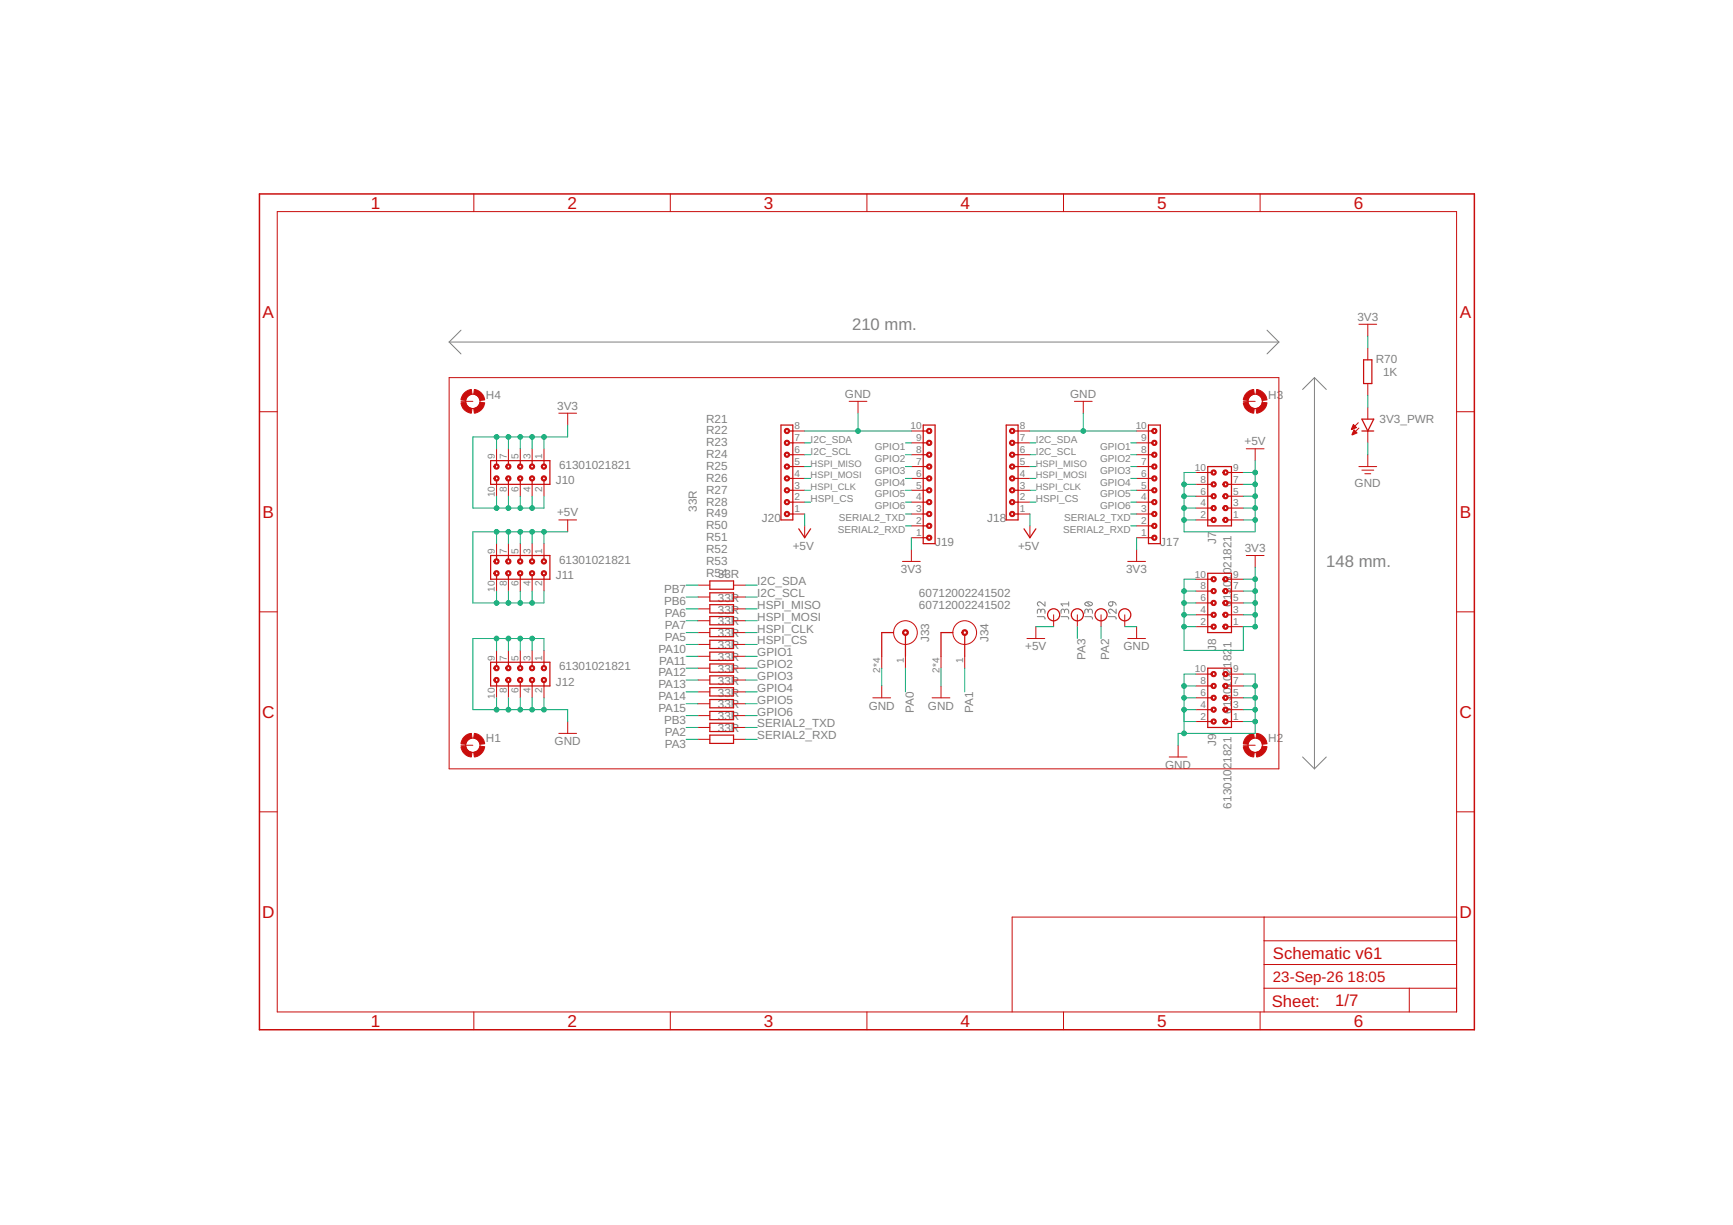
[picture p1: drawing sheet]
<svg xmlns="http://www.w3.org/2000/svg" width="297mm" height="210mm" viewBox="0 0 297 210" stroke-linecap="round" stroke-linejoin="round" font-family="sans-serif">
<g fill="none" stroke="#808080" stroke-width=".17">
<path d="M77 58.6h142.2M77 58.6l2 2M79 56.6l-2 2M217.2 56.6l2 2M219.2 58.6l-2 2M225.3 64.7l2 2M225.3 64.7l-2 2M225.3 64.7v67M177.8 105.7h1.1l.2 .4M178.4 104.7a.36 .36 0 0 1 .4-.3 .36 .36 0 0 1 .3 .3v.4M178.4 104.9l-.1-.5h-.3l-.2 .3v.4M179.1 103.1v.7l-.7-.6a.36 .36 0 0 0-.6 .1 .36 .36 0 0 0 .3 .5"/>
<path d="M181.9 105.7h1.1l.2 .1v.3M182.5 104.7a.36 .36 0 0 1 .3-.3 .36 .36 0 0 1 .4 .3v.4M182.5 104.9l-.1-.5h-.3l-.2 .3v.4M183.2 103.1v.7M183.2 103.5h-1.3l.3 .3M185.9 105.7h1.1l.2 .1v.3M186 103.3a.71 .71 0 0 1 1.2 .3 .7 .7 0 0 1-.7 .3 .7 .7 0 0 1-.5-.5zM186.2 103.2l.7 .6M186.5 104.7a.36 .36 0 0 1 .4-.3 .36 .36 0 0 1 .3 .3v.4M186.5 104.9l-.1-.5h-.2l-.3 .3v.4M190 105.7h1.1l.2 .1v.3M190.1 103.2l.6-.1v.4a.37 .37 0 0 1-.5 .3 .37 .37 0 0 1-.1-.6z"/>
<path d="M190.7 103.1l.4 .1 .2 .5M191.3 104.4v.7l-.7-.6a.36 .36 0 0 0-.6 .1 .36 .36 0 0 0 .3 .5M223.3 129.7l2 2M227.3 129.7l-2 2"/>
</g>
<g fill="none" stroke="#c90d0c" stroke-width=".17">
<path d="M47.5 36.3h202.2v137.1h-202.2zM81.2 33.2v3.1M114.9 33.2v3.1M148.6 33.2v3.1M182.3 33.2v3.1M216 33.2v3.1M232.9 55.6h3.1M234.4 55.6v2M234.4 59.6v2.1M44.5 70.5h3M77 64.7h142.2v67h-142.2zM79 68.8h2"/>
<path d="M85.1 76.9v2M87.1 76.9v2M89.2 76.9v2M91.2 76.9v2M93.2 76.9v2M95.8 70.8h3M97.3 70.8v2M135.9 79.9h2M135.9 77.9h2M135.9 75.9h2M135.9 73.9h2M145.5 68.8h3.1"/>
<path d="M147.1 68.8v2M156.2 79.9h2M156.2 77.9h2M156.2 75.9h2M156.2 73.9h2M174.5 79.9h2M174.5 77.9h2M174.5 75.9h2M174.5 73.9h2M184.1 68.8h3.1M185.7 68.8v2M194.8 79.9h2"/>
<path d="M194.8 77.9h2M194.8 75.9h2M194.8 73.9h2M213.1 68.8h2M213.6 76.9h3.1M215.1 76.9v2M232.8 72.4l-1.1 1.2M232.9 79.9h3.1M232.9 73.3l-1.1 1.2M234.4 65.7v2.1M234.4 69.8v2M234.4 73.9v2"/>
<path d="M234.4 77.9v2M249.7 70.5h3M85.1 83v2M85.1 93.2v2M85.1 99.3v2M87.1 83v2M87.1 93.2v2M87.1 99.3v2M89.2 83v2M89.2 93.2v2M89.2 99.3v2M91.2 83v2"/>
<path d="M91.2 93.2v2M91.2 99.3v2M93.2 83v2M93.2 93.2v2M93.2 99.3v2M95.8 89.1h3M97.3 89.1v2M135.9 88.1h2M135.9 86h2M135.9 84h2M135.9 82h2M137.9 90.1v2"/>
<path d="M154.7 96.2h3M156.2 92.1h2M156.2 90.1h2M156.2 88.1h2M156.2 86h2M156.2 84h2M156.2 82h2M156.2 94.2v2M174.5 88.1h2M174.5 86h2M174.5 84h2M174.5 82h2"/>
<path d="M176.5 90.1v2M193.3 96.2h3M194.8 92.1h2M194.8 90.1h2M194.8 88.1h2M194.8 86h2M194.8 84h2M194.8 82h2M194.8 94.2v2M205 89.1h2M205 87.1h2M205 85h2"/>
<path d="M205 83h2M205 81h2M205 99.3h2M211.1 89.1h2M211.1 87.1h2M211.1 85h2M211.1 83h2M211.1 81h2M211.1 99.3h2M213.6 95.2h3.1M215.1 95.2v2M233.4 80.6h2.1"/>
<path d="M233.9 81.2h1M44.5 104.8h3M85.1 111.4v2.1M85.1 117.5v2.1M87.1 111.4v2.1M87.1 117.5v2.1M89.2 111.4v2.1M89.2 117.5v2.1M91.2 111.4v2.1M91.2 117.5v2.1M93.2 111.4v2.1M93.2 117.5v2.1"/>
<path d="M119.6 100.3h2.1M119.6 102.3h2.1M119.6 104.3h2.1M119.6 106.4h2.1M119.6 108.4h2.1M119.6 110.4h2.1M119.6 112.5h2.1M119.6 114.5h2.1M119.6 116.5h2.1M119.6 118.6h2.1M125.7 100.3h2.1M125.7 102.3h2.1"/>
<path d="M125.7 104.3h2.1M125.7 106.4h2.1M125.7 108.4h2.1M125.7 110.4h2.1M125.7 112.5h2.1M125.7 114.5h2.1M125.7 116.5h2.1M125.7 118.6h2.1M149.6 119.6h3.1M151.1 112.5v2M151.1 117.5v2.1M155.2 112.5v2"/>
<path d="M159.8 119.6h3M161.3 112.5v2M161.3 117.5v2.1M165.4 112.5v2M176 109.4h3.1M177.5 107.4v2M180.6 105.3v2.1M184.7 105.3v2.1M188.7 105.3v2.1M192.8 105.3v2.1M193.3 109.4h3M194.8 107.4v2"/>
<path d="M205 107.4h2M205 105.3h2M205 103.3h2M205 101.3h2M205 119.6h2M205 117.5h2M205 115.5h2M211.1 107.4h2M211.1 105.3h2M211.1 103.3h2M211.1 101.3h2M211.1 119.6h2"/>
<path d="M211.1 117.5h2M211.1 115.5h2M249.7 104.8h3M44.5 139.1h3M79 127.7h2M95.8 125.7h3M97.3 123.6v2.1M119.6 120.6h2.1M119.6 122.6h2.1M119.6 124.7h2.1M119.6 126.7h2.1M125.7 120.6h2.1"/>
<path d="M125.7 122.6h2.1M125.7 124.7h2.1M125.7 126.7h2.1M200.4 129.7h3.1M201.9 127.7v2M205 123.6h2M205 121.6h2M211.1 123.6h2M211.1 121.6h2M213.1 127.7h2M249.7 139.1h3M216.7 157.1v16.3"/>
<path d="M249.7 157.1h-76.2v16.3M81.2 173.4v3M114.9 173.4v3M148.6 173.4v3M182.3 173.4v3M216 173.4v3M216.7 169.3h33M216.7 165.3h33M216.7 161.2h33M241.6 169.3v4.1"/>
<circle cx="81" cy="68.8" r="1.23"/>
<circle cx="215.1" cy="68.8" r="1.23"/>
<circle cx="155.2" cy="108.4" r="2.03"/>
<circle cx="165.4" cy="108.4" r="2.03"/>
<circle cx="81" cy="127.7" r="1.23"/>
<circle cx="215.1" cy="127.7" r="1.23"/>
</g>
<path d="M44.5 33.2h208.2v143.2h-208.2z" fill="none" stroke="#c90d0c" stroke-width=".25"/>
<g fill="#c90d0c" stroke="#c90d0c" stroke-width=".17">
<path d="M81.3 125.7a2.04 2.04 0 0 1 1.8 1.7l-.8 .1-.1-.2a1.14 1.14 0 0 0-1-.8z" fill-rule="evenodd"/>
<path d="M79.6 126.2a1.75 1.75 0 0 1 1.2-.5l.1 .8-.7 .3-.4 .7-.8-.1 .2-.5z" fill-rule="evenodd"/>
<path d="M79 128l.8-.2 .4 .8 .7 .3-.1 .8a1.99 1.99 0 0 1-1.8-1.7z" fill-rule="evenodd"/>
<path d="M82.3 127.8l.8 .2a2.04 2.04 0 0 1-1.8 1.7l-.1-.8 .2-.1a1.14 1.14 0 0 0 .9-1z" fill-rule="evenodd"/>
<path d="M215.4 125.7a2.04 2.04 0 0 1 1.8 1.7l-.9 .1-.3-.7-.7-.3z" fill-rule="evenodd"/>
<path d="M213.7 126.2a1.75 1.75 0 0 1 1.2-.5l.1 .8-.7 .3-.4 .7-.8-.1 .2-.5z" fill-rule="evenodd"/>
<path d="M213.1 128l.8-.2 .4 .8 .7 .3-.1 .8a1.99 1.99 0 0 1-1.8-1.7z" fill-rule="evenodd"/>
<path d="M216.3 127.8l.9 .2a2.04 2.04 0 0 1-1.8 1.7l-.1-.8 .7-.3z" fill-rule="evenodd"/>
<path d="M215.4 66.7a2.1 2.1 0 0 1 1.8 1.8l-.9 .1-.3-.7-.7-.4z" fill-rule="evenodd"/>
<path d="M213.7 67.3l.6-.4 .6-.2 .1 .8-.7 .4-.4 .7-.8-.1 .2-.5z" fill-rule="evenodd"/>
<path d="M213.1 69l.8-.1 .4 .7 .7 .4-.1 .8a1.98 1.98 0 0 1-1.8-1.8z" fill-rule="evenodd"/>
<path d="M216.3 68.9l.9 .1a2.04 2.04 0 0 1-1.8 1.8l-.1-.8 .7-.4z" fill-rule="evenodd"/>
<path d="M81.3 66.7a2.1 2.1 0 0 1 1.8 1.8l-.8 .1-.4-.7-.7-.4z" fill-rule="evenodd"/>
<path d="M79.6 67.3l.6-.4 .6-.2 .1 .8-.7 .4-.4 .7-.8-.1 .2-.5z" fill-rule="evenodd"/>
<path d="M79 69l.8-.1 .4 .7 .7 .4-.1 .8a1.98 1.98 0 0 1-1.8-1.8z" fill-rule="evenodd"/>
<path d="M82.3 68.9l.8 .1a2.04 2.04 0 0 1-1.8 1.8l-.1-.8 .7-.4z" fill-rule="evenodd"/>
<path d="M207.7 82.6a.46 .46 0 0 1 .7 .2 .46 .46 0 0 1-.3 .6 .46 .46 0 0 1-.5-.4h.2a.26 .26 0 0 1 .3-.2 .26 .26 0 0 1 .1 .4 .26 .26 0 0 1-.4-.1v-.1h-.2z" fill-rule="evenodd"/>
<path d="M207.7 84.7a.46 .46 0 0 1 .7 .1 .46 .46 0 0 1-.3 .7 .46 .46 0 0 1-.5-.5h.2a.26 .26 0 0 1 .3-.2 .26 .26 0 0 1 .1 .4 .26 .26 0 0 1-.4-.1v-.1h-.2z" fill-rule="evenodd"/>
<path d="M207.7 86.7a.46 .46 0 0 1 .7 .2 .46 .46 0 0 1-.3 .6 .46 .46 0 0 1-.5-.4h.2a.26 .26 0 0 1 .3-.3 .26 .26 0 0 1 .1 .4 .26 .26 0 0 1-.4 0v-.1h-.2z" fill-rule="evenodd"/>
<path d="M207.7 88.7a.46 .46 0 0 1 .7 .2 .46 .46 0 0 1-.3 .6 .46 .46 0 0 1-.5-.4h.2a.26 .26 0 0 1 .3-.2 .26 .26 0 0 1 .1 .4 .26 .26 0 0 1-.4-.1v-.1h-.2z" fill-rule="evenodd"/>
<path d="M207.7 80.6a.46 .46 0 0 1 .7 .2 .46 .46 0 0 1-.3 .6 .46 .46 0 0 1-.5-.4h.2a.26 .26 0 0 1 .3-.3 .26 .26 0 0 1 .1 .4 .26 .26 0 0 1-.4 0v-.1h-.2z" fill-rule="evenodd"/>
<path d="M209.8 88.7a.46 .46 0 0 1 .7 .2 .46 .46 0 0 1-.3 .6 .46 .46 0 0 1-.6-.4h.2a.26 .26 0 0 1 .4-.2 .26 .26 0 0 1 0 .4 .26 .26 0 0 1-.4-.1v-.1h-.2z" fill-rule="evenodd"/>
<path d="M209.8 86.7a.46 .46 0 0 1 .7 .2 .46 .46 0 0 1-.3 .6 .46 .46 0 0 1-.6-.4h.2a.26 .26 0 0 1 .4-.3 .26 .26 0 0 1 0 .4 .26 .26 0 0 1-.4 0v-.1h-.2z" fill-rule="evenodd"/>
<path d="M209.8 84.7a.46 .46 0 0 1 .7 .1 .46 .46 0 0 1-.3 .7 .46 .46 0 0 1-.6-.5h.2a.26 .26 0 0 1 .4-.2 .26 .26 0 0 1 0 .4 .26 .26 0 0 1-.4-.1v-.1h-.2z" fill-rule="evenodd"/>
<path d="M209.8 82.6a.46 .46 0 0 1 .7 .2 .46 .46 0 0 1-.3 .6 .46 .46 0 0 1-.6-.4h.2a.26 .26 0 0 1 .4-.2 .26 .26 0 0 1 0 .4 .26 .26 0 0 1-.4-.1v-.1h-.2z" fill-rule="evenodd"/>
<path d="M209.8 80.6a.46 .46 0 0 1 .7 .2 .46 .46 0 0 1-.3 .6 .46 .46 0 0 1-.6-.4h.2a.26 .26 0 0 1 .4-.3 .26 .26 0 0 1 0 .4 .26 .26 0 0 1-.4 0v-.1h-.2z" fill-rule="evenodd"/>
<path d="M207.7 100.9a.46 .46 0 0 1 .7 .2 .46 .46 0 0 1-.3 .6 .46 .46 0 0 1-.5-.4h.2a.26 .26 0 0 1 .3-.2 .26 .26 0 0 1 .1 .4 .26 .26 0 0 1-.4-.1v-.1h-.2z" fill-rule="evenodd"/>
<path d="M207.7 103a.46 .46 0 0 1 .7 .1 .46 .46 0 0 1-.3 .7 .46 .46 0 0 1-.5-.5h.2a.26 .26 0 0 1 .3-.2 .26 .26 0 0 1 .1 .4 .26 .26 0 0 1-.4-.1v-.1h-.2z" fill-rule="evenodd"/>
<path d="M207.7 105a.46 .46 0 0 1 .7 .1 .46 .46 0 0 1-.3 .7 .46 .46 0 0 1-.5-.5h.2a.26 .26 0 0 1 .3-.2 .26 .26 0 0 1 .1 .4 .26 .26 0 0 1-.4 0v-.2h-.2z" fill-rule="evenodd"/>
<path d="M207.7 107a.46 .46 0 0 1 .7 .2 .46 .46 0 0 1-.3 .6 .46 .46 0 0 1-.5-.4h.2a.26 .26 0 0 1 .3-.3 .26 .26 0 0 1 .1 .5 .26 .26 0 0 1-.4-.1v-.1h-.2z" fill-rule="evenodd"/>
<path d="M207.7 98.9a.46 .46 0 0 1 .7 .1 .46 .46 0 0 1-.3 .7 .46 .46 0 0 1-.5-.4h.2a.26 .26 0 0 1 .3-.3 .26 .26 0 0 1 .1 .4 .26 .26 0 0 1-.4 0v-.1h-.2z" fill-rule="evenodd"/>
<path d="M209.8 107a.46 .46 0 0 1 .7 .2 .46 .46 0 0 1-.3 .6 .46 .46 0 0 1-.6-.4h.2a.26 .26 0 0 1 .4-.3 .26 .26 0 0 1 0 .5 .26 .26 0 0 1-.4-.1v-.1h-.2z" fill-rule="evenodd"/>
<path d="M209.8 105a.46 .46 0 0 1 .7 .1 .46 .46 0 0 1-.3 .7 .46 .46 0 0 1-.6-.5h.2a.26 .26 0 0 1 .4-.2 .26 .26 0 0 1 0 .4 .26 .26 0 0 1-.4 0v-.2h-.2z" fill-rule="evenodd"/>
<path d="M209.8 103a.46 .46 0 0 1 .7 .1 .46 .46 0 0 1-.3 .7 .46 .46 0 0 1-.6-.5h.2a.26 .26 0 0 1 .4-.2 .26 .26 0 0 1 0 .4 .26 .26 0 0 1-.4-.1v-.1h-.2z" fill-rule="evenodd"/>
<path d="M209.8 100.9a.46 .46 0 0 1 .7 .2 .46 .46 0 0 1-.3 .6 .46 .46 0 0 1-.6-.4h.2a.26 .26 0 0 1 .4-.2 .26 .26 0 0 1 0 .4 .26 .26 0 0 1-.4-.1v-.1h-.2z" fill-rule="evenodd"/>
<path d="M209.8 98.9a.46 .46 0 0 1 .7 .1 .46 .46 0 0 1-.3 .7 .46 .46 0 0 1-.6-.4h.2a.26 .26 0 0 1 .4-.3 .26 .26 0 0 1 0 .4 .26 .26 0 0 1-.4 0v-.1h-.2z" fill-rule="evenodd"/>
<path d="M207.7 117.2a.46 .46 0 0 1 .7 .1 .46 .46 0 0 1-.3 .7 .46 .46 0 0 1-.5-.5h.2a.26 .26 0 0 1 .3-.2 .26 .26 0 0 1 .1 .4 .26 .26 0 0 1-.4-.1v-.1h-.2z" fill-rule="evenodd"/>
<path d="M207.7 119.2a.46 .46 0 0 1 .7 .2 .46 .46 0 0 1-.3 .6 .46 .46 0 0 1-.5-.4h.2a.26 .26 0 0 1 .3-.3 .26 .26 0 0 1 .1 .5 .26 .26 0 0 1-.4-.1v-.1h-.2z" fill-rule="evenodd"/>
<path d="M207.7 121.2a.46 .46 0 0 1 .7 .2 .46 .46 0 0 1-.3 .6 .46 .46 0 0 1-.5-.4h.2a.26 .26 0 0 1 .3-.2 .26 .26 0 0 1 .1 .4 .26 .26 0 0 1-.4-.1v-.1h-.2z" fill-rule="evenodd"/>
<path d="M207.7 123.3a.46 .46 0 0 1 .7 .1 .46 .46 0 0 1-.3 .7 .46 .46 0 0 1-.5-.5h.2a.26 .26 0 0 1 .3-.2 .26 .26 0 0 1 .1 .4 .26 .26 0 0 1-.4-.1v-.1h-.2z" fill-rule="evenodd"/>
<path d="M207.7 115.1a.46 .46 0 0 1 .7 .2 .46 .46 0 0 1-.3 .6 .46 .46 0 0 1-.5-.4h.2a.26 .26 0 0 1 .3-.2 .26 .26 0 0 1 .1 .4 .26 .26 0 0 1-.4-.1v-.1h-.2z" fill-rule="evenodd"/>
<path d="M209.8 123.3a.46 .46 0 0 1 .7 .1 .46 .46 0 0 1-.3 .7 .46 .46 0 0 1-.6-.5h.2a.26 .26 0 0 1 .4-.2 .26 .26 0 0 1 .1 .4 .26 .26 0 0 1-.5-.1v-.1h-.2z" fill-rule="evenodd"/>
<path d="M209.8 121.2a.46 .46 0 0 1 .7 .2 .46 .46 0 0 1-.3 .6 .46 .46 0 0 1-.6-.4h.2a.26 .26 0 0 1 .4-.2 .26 .26 0 0 1 .1 .4 .26 .26 0 0 1-.5-.1v-.1h-.2z" fill-rule="evenodd"/>
<path d="M209.8 119.2a.46 .46 0 0 1 .7 .2 .46 .46 0 0 1-.3 .6 .46 .46 0 0 1-.6-.4h.2a.26 .26 0 0 1 .4-.3 .26 .26 0 0 1 .1 .5 .26 .26 0 0 1-.5-.1v-.1h-.2z" fill-rule="evenodd"/>
<path d="M209.8 117.2a.46 .46 0 0 1 .7 .1 .46 .46 0 0 1-.3 .7 .46 .46 0 0 1-.6-.5h.2a.26 .26 0 0 1 .4-.2 .26 .26 0 0 1 .1 .4 .26 .26 0 0 1-.5-.1v-.1h-.2z" fill-rule="evenodd"/>
<path d="M209.8 115.1a.46 .46 0 0 1 .7 .2 .46 .46 0 0 1-.3 .6 .46 .46 0 0 1-.6-.4h.2a.26 .26 0 0 1 .4-.2 .26 .26 0 0 1 .1 .4 .26 .26 0 0 1-.5-.1v-.1h-.2z" fill-rule="evenodd"/>
<path d="M86.8 81.6a.46 .46 0 0 1 .7 .2 .46 .46 0 0 1-.3 .6 .46 .46 0 0 1-.5-.4h.2a.25 .25 0 0 1 .3-.2 .25 .25 0 0 1 .1 .4 .25 .25 0 0 1-.4-.1v-.1h-.2z" fill-rule="evenodd"/>
<path d="M88.9 81.6a.46 .46 0 0 1 .7 .2 .46 .46 0 0 1-.3 .6 .46 .46 0 0 1-.6-.4h.2a.25 .25 0 0 1 .4-.2 .25 .25 0 0 1 0 .4 .25 .25 0 0 1-.4-.1v-.1h-.2z" fill-rule="evenodd"/>
<path d="M90.9 81.6a.46 .46 0 0 1 .7 .2 .46 .46 0 0 1-.3 .6 .46 .46 0 0 1-.6-.4h.3a.25 .25 0 0 1 .3-.2 .25 .25 0 0 1 .1 .4 .25 .25 0 0 1-.4-.1v-.1h-.3z" fill-rule="evenodd"/>
<path d="M92.9 81.6a.46 .46 0 0 1 .7 .2 .46 .46 0 0 1-.3 .6 .46 .46 0 0 1-.5-.4h.2a.25 .25 0 0 1 .3-.2 .25 .25 0 0 1 .1 .4 .25 .25 0 0 1-.4-.1v-.1h-.2z" fill-rule="evenodd"/>
<path d="M84.8 81.6a.46 .46 0 0 1 .7 .2 .46 .46 0 0 1-.3 .6 .46 .46 0 0 1-.6-.4h.3a.26 .26 0 0 1 .3-.3 .26 .26 0 0 1 .1 .5 .26 .26 0 0 1-.4-.1v-.1h-.3z" fill-rule="evenodd"/>
<path d="M92.9 79.6a.46 .46 0 0 1 .7 .1 .46 .46 0 0 1-.3 .7 .46 .46 0 0 1-.5-.5h.2a.25 .25 0 0 1 .3-.2 .25 .25 0 0 1 .1 .4 .25 .25 0 0 1-.4 0v-.2h-.2z" fill-rule="evenodd"/>
<path d="M90.9 79.6a.46 .46 0 0 1 .7 .1 .46 .46 0 0 1-.3 .7 .46 .46 0 0 1-.6-.5h.3a.25 .25 0 0 1 .3-.2 .25 .25 0 0 1 .1 .4 .25 .25 0 0 1-.4 0v-.2h-.3z" fill-rule="evenodd"/>
<path d="M88.9 79.6a.46 .46 0 0 1 .7 .1 .46 .46 0 0 1-.3 .7 .46 .46 0 0 1-.6-.5h.2a.25 .25 0 0 1 .4-.2 .25 .25 0 0 1 0 .4 .25 .25 0 0 1-.4 0v-.2h-.2z" fill-rule="evenodd"/>
<path d="M86.8 79.6a.46 .46 0 0 1 .7 .1 .46 .46 0 0 1-.3 .7 .46 .46 0 0 1-.5-.5h.2a.25 .25 0 0 1 .3-.2 .25 .25 0 0 1 .1 .4 .25 .25 0 0 1-.4 0v-.2h-.2z" fill-rule="evenodd"/>
<path d="M84.8 79.6a.46 .46 0 0 1 .7 .1 .46 .46 0 0 1-.3 .7 .46 .46 0 0 1-.6-.5h.3a.26 .26 0 0 1 .3-.2 .26 .26 0 0 1 .1 .4 .26 .26 0 0 1-.4 0v-.2h-.3z" fill-rule="evenodd"/>
<path d="M86.8 97.9a.46 .46 0 0 1 .7 .1 .46 .46 0 0 1-.3 .7 .46 .46 0 0 1-.5-.5h.2a.25 .25 0 0 1 .3-.2 .25 .25 0 0 1 .1 .4 .25 .25 0 0 1-.4-.1v-.1h-.2z" fill-rule="evenodd"/>
<path d="M88.9 97.9a.46 .46 0 0 1 .7 .1 .46 .46 0 0 1-.3 .7 .46 .46 0 0 1-.6-.5h.2a.25 .25 0 0 1 .4-.2 .25 .25 0 0 1 0 .4 .25 .25 0 0 1-.4-.1v-.1h-.2z" fill-rule="evenodd"/>
<path d="M90.9 97.9a.46 .46 0 0 1 .7 .1 .46 .46 0 0 1-.3 .7 .46 .46 0 0 1-.6-.5h.3a.25 .25 0 0 1 .3-.2 .25 .25 0 0 1 .1 .4 .25 .25 0 0 1-.4-.1v-.1h-.3z" fill-rule="evenodd"/>
<path d="M92.9 97.9a.46 .46 0 0 1 .7 .1 .46 .46 0 0 1-.3 .7 .46 .46 0 0 1-.5-.5h.2a.25 .25 0 0 1 .3-.2 .25 .25 0 0 1 .1 .4 .25 .25 0 0 1-.4-.1v-.1h-.2z" fill-rule="evenodd"/>
<path d="M84.8 97.9a.46 .46 0 0 1 .7 .1 .46 .46 0 0 1-.3 .7 .46 .46 0 0 1-.6-.5h.3a.26 .26 0 0 1 .3-.2 .26 .26 0 0 1 .1 .4 .26 .26 0 0 1-.4-.1v-.1h-.3z" fill-rule="evenodd"/>
<path d="M92.9 95.8a.46 .46 0 0 1 .7 .2 .46 .46 0 0 1-.3 .6 .46 .46 0 0 1-.5-.4h.2a.25 .25 0 0 1 .3-.2 .25 .25 0 0 1 .1 .4 .25 .25 0 0 1-.4-.1v-.1h-.2z" fill-rule="evenodd"/>
<path d="M90.9 95.8a.46 .46 0 0 1 .7 .2 .46 .46 0 0 1-.3 .6 .46 .46 0 0 1-.6-.4h.3a.25 .25 0 0 1 .3-.2 .25 .25 0 0 1 .1 .4 .25 .25 0 0 1-.4-.1v-.1h-.3z" fill-rule="evenodd"/>
<path d="M88.9 95.8a.46 .46 0 0 1 .7 .2 .46 .46 0 0 1-.3 .6 .46 .46 0 0 1-.6-.4h.2a.25 .25 0 0 1 .4-.2 .25 .25 0 0 1 0 .4 .25 .25 0 0 1-.4-.1v-.1h-.2z" fill-rule="evenodd"/>
<path d="M86.8 95.8a.46 .46 0 0 1 .7 .2 .46 .46 0 0 1-.3 .6 .46 .46 0 0 1-.5-.4h.2a.25 .25 0 0 1 .3-.2 .25 .25 0 0 1 .1 .4 .25 .25 0 0 1-.4-.1v-.1h-.2z" fill-rule="evenodd"/>
<path d="M84.8 95.8a.46 .46 0 0 1 .7 .2 .46 .46 0 0 1-.3 .6 .46 .46 0 0 1-.6-.4h.3a.26 .26 0 0 1 .3-.2 .26 .26 0 0 1 .1 .4 .26 .26 0 0 1-.4-.1v-.1h-.3z" fill-rule="evenodd"/>
<path d="M86.8 116.2a.46 .46 0 0 1 .7 .1 .46 .46 0 0 1-.3 .7 .46 .46 0 0 1-.5-.5h.2a.25 .25 0 0 1 .3-.2 .25 .25 0 0 1 .1 .4 .25 .25 0 0 1-.4-.1v-.1h-.2z" fill-rule="evenodd"/>
<path d="M88.9 116.2a.46 .46 0 0 1 .7 .1 .46 .46 0 0 1-.3 .7 .46 .46 0 0 1-.6-.5h.2a.25 .25 0 0 1 .4-.2 .25 .25 0 0 1 .1 .4 .25 .25 0 0 1-.5-.1v-.1h-.2z" fill-rule="evenodd"/>
<path d="M90.9 116.2a.46 .46 0 0 1 .7 .1 .46 .46 0 0 1-.3 .7 .46 .46 0 0 1-.6-.5h.3a.25 .25 0 0 1 .3-.2 .25 .25 0 0 1 .1 .4 .25 .25 0 0 1-.4-.1v-.1h-.3z" fill-rule="evenodd"/>
<path d="M92.9 116.2a.46 .46 0 0 1 .7 .1 .46 .46 0 0 1-.3 .7 .46 .46 0 0 1-.5-.5h.2a.25 .25 0 0 1 .3-.2 .25 .25 0 0 1 .1 .4 .25 .25 0 0 1-.4-.1v-.1h-.2z" fill-rule="evenodd"/>
<path d="M84.8 116.2a.46 .46 0 0 1 .7 .1 .46 .46 0 0 1-.3 .7 .46 .46 0 0 1-.6-.5h.3a.26 .26 0 0 1 .3-.2 .26 .26 0 0 1 .1 .4 .26 .26 0 0 1-.4-.1v-.1h-.3z" fill-rule="evenodd"/>
<path d="M92.9 114.1a.46 .46 0 0 1 .7 .2 .46 .46 0 0 1-.3 .6 .46 .46 0 0 1-.5-.4h.2a.25 .25 0 0 1 .3-.2 .25 .25 0 0 1 .1 .4 .25 .25 0 0 1-.4-.1v-.1h-.2z" fill-rule="evenodd"/>
<path d="M90.9 114.1a.46 .46 0 0 1 .7 .2 .46 .46 0 0 1-.3 .6 .46 .46 0 0 1-.6-.4h.3a.25 .25 0 0 1 .3-.2 .25 .25 0 0 1 .1 .4 .25 .25 0 0 1-.4-.1v-.1h-.3z" fill-rule="evenodd"/>
<path d="M88.9 114.1a.46 .46 0 0 1 .7 .2 .46 .46 0 0 1-.3 .6 .46 .46 0 0 1-.6-.4h.2a.25 .25 0 0 1 .4-.2 .25 .25 0 0 1 .1 .4 .25 .25 0 0 1-.5-.1v-.1h-.2z" fill-rule="evenodd"/>
<path d="M86.8 114.1a.46 .46 0 0 1 .7 .2 .46 .46 0 0 1-.3 .6 .46 .46 0 0 1-.5-.4h.2a.25 .25 0 0 1 .3-.2 .25 .25 0 0 1 .1 .4 .25 .25 0 0 1-.4-.1v-.1h-.2z" fill-rule="evenodd"/>
<path d="M84.8 114.1a.46 .46 0 0 1 .7 .2 .46 .46 0 0 1-.3 .6 .46 .46 0 0 1-.6-.4h.3a.26 .26 0 0 1 .3-.2 .26 .26 0 0 1 .1 .4 .26 .26 0 0 1-.4-.1v-.1h-.3z" fill-rule="evenodd"/>
<path d="M197.6 91.8a.46 .46 0 0 1 .7 .1 .46 .46 0 0 1-.3 .7 .46 .46 0 0 1-.6-.5h.2a.26 .26 0 0 1 .4-.2 .26 .26 0 0 1 0 .4 .26 .26 0 0 1-.4-.1v-.1h-.2z" fill-rule="evenodd"/>
<path d="M197.6 89.7a.46 .46 0 0 1 .7 .2 .46 .46 0 0 1-.3 .6 .46 .46 0 0 1-.6-.4h.2a.26 .26 0 0 1 .4-.2 .26 .26 0 0 1 0 .4 .26 .26 0 0 1-.4-.1v-.1h-.2z" fill-rule="evenodd"/>
<path d="M197.6 87.7a.46 .46 0 0 1 .7 .2 .46 .46 0 0 1-.3 .6 .46 .46 0 0 1-.6-.4h.2a.26 .26 0 0 1 .4-.3 .26 .26 0 0 1 0 .5 .26 .26 0 0 1-.4-.1v-.1h-.2z" fill-rule="evenodd"/>
<path d="M197.6 85.7a.46 .46 0 0 1 .7 .1 .46 .46 0 0 1-.3 .7 .46 .46 0 0 1-.6-.5h.2a.26 .26 0 0 1 .4-.2 .26 .26 0 0 1 0 .4 .26 .26 0 0 1-.4-.1v-.1h-.2z" fill-rule="evenodd"/>
<path d="M197.6 83.7a.46 .46 0 0 1 .7 .1 .46 .46 0 0 1-.3 .6 .46 .46 0 0 1-.6-.4h.2a.26 .26 0 0 1 .4-.2 .26 .26 0 0 1 0 .4 .26 .26 0 0 1-.4-.1v-.1h-.2z" fill-rule="evenodd"/>
<path d="M197.6 81.6a.46 .46 0 0 1 .7 .2 .46 .46 0 0 1-.3 .6 .46 .46 0 0 1-.6-.4h.2a.26 .26 0 0 1 .4-.3 .26 .26 0 0 1 0 .5 .26 .26 0 0 1-.4-.1v-.1h-.2z" fill-rule="evenodd"/>
<path d="M197.6 79.6a.46 .46 0 0 1 .7 .1 .46 .46 0 0 1-.3 .7 .46 .46 0 0 1-.6-.5h.2a.26 .26 0 0 1 .4-.2 .26 .26 0 0 1 0 .4 .26 .26 0 0 1-.4 0v-.2h-.2z" fill-rule="evenodd"/>
<path d="M197.6 77.6a.46 .46 0 0 1 .7 .1 .46 .46 0 0 1-.3 .7 .46 .46 0 0 1-.6-.5h.2a.26 .26 0 0 1 .4-.2 .26 .26 0 0 1 0 .4 .26 .26 0 0 1-.4-.1v-.1h-.2z" fill-rule="evenodd"/>
<path d="M197.6 75.5a.46 .46 0 0 1 .7 .2 .46 .46 0 0 1-.3 .6 .46 .46 0 0 1-.6-.4h.2a.26 .26 0 0 1 .4-.2 .26 .26 0 0 1 0 .4 .26 .26 0 0 1-.4-.1v-.1h-.2z" fill-rule="evenodd"/>
<path d="M197.6 73.5a.46 .46 0 0 1 .7 .1 .46 .46 0 0 1-.3 .7 .46 .46 0 0 1-.6-.4h.2a.26 .26 0 0 1 .4-.3 .26 .26 0 0 1 0 .4 .26 .26 0 0 1-.4 0v-.1h-.2z" fill-rule="evenodd"/>
<path d="M173.2 87.7a.46 .46 0 0 1 .7 .2 .46 .46 0 0 1-.3 .6 .46 .46 0 0 1-.6-.4h.2a.26 .26 0 0 1 .4-.3 .26 .26 0 0 1 .1 .5 .26 .26 0 0 1-.5-.1v-.1h-.2z" fill-rule="evenodd"/>
<path d="M173.2 85.7a.46 .46 0 0 1 .7 .2 .46 .46 0 0 1-.3 .6 .46 .46 0 0 1-.6-.5h.2a.26 .26 0 0 1 .4-.2 .26 .26 0 0 1 .1 .4 .26 .26 0 0 1-.5-.1v-.1h-.2z" fill-rule="evenodd"/>
<path d="M173.2 83.7a.46 .46 0 0 1 .7 .1 .46 .46 0 0 1-.3 .7 .46 .46 0 0 1-.6-.5h.2a.26 .26 0 0 1 .4-.2 .26 .26 0 0 1 .1 .4 .26 .26 0 0 1-.5-.1v-.1h-.2z" fill-rule="evenodd"/>
<path d="M173.2 81.6a.46 .46 0 0 1 .7 .2 .46 .46 0 0 1-.3 .6 .46 .46 0 0 1-.6-.4h.2a.26 .26 0 0 1 .4-.3 .26 .26 0 0 1 .1 .5 .26 .26 0 0 1-.5-.1v-.1h-.2z" fill-rule="evenodd"/>
<path d="M173.2 79.6a.46 .46 0 0 1 .7 .2 .46 .46 0 0 1-.3 .6 .46 .46 0 0 1-.6-.5h.2a.26 .26 0 0 1 .4-.2 .26 .26 0 0 1 .1 .4 .26 .26 0 0 1-.5 0v-.2h-.2z" fill-rule="evenodd"/>
<path d="M173.2 77.6a.46 .46 0 0 1 .7 .1 .46 .46 0 0 1-.3 .7 .46 .46 0 0 1-.6-.5h.2a.26 .26 0 0 1 .4-.2 .26 .26 0 0 1 .1 .4 .26 .26 0 0 1-.5-.1v-.1h-.2z" fill-rule="evenodd"/>
<path d="M173.2 75.5a.46 .46 0 0 1 .7 .2 .46 .46 0 0 1-.3 .7 .46 .46 0 0 1-.6-.5h.2a.26 .26 0 0 1 .4-.2 .26 .26 0 0 1 .1 .4 .26 .26 0 0 1-.5-.1v-.1h-.2z" fill-rule="evenodd"/>
<path d="M173.2 73.5a.46 .46 0 0 1 .7 .2 .46 .46 0 0 1-.3 .6 .46 .46 0 0 1-.6-.4h.2a.26 .26 0 0 1 .4-.3 .26 .26 0 0 1 .1 .4 .26 .26 0 0 1-.5 0v-.1h-.2z" fill-rule="evenodd"/>
<path d="M159 91.8a.46 .46 0 0 1 .7 .1 .46 .46 0 0 1-.3 .7 .46 .46 0 0 1-.6-.5h.2a.26 .26 0 0 1 .4-.2 .26 .26 0 0 1 0 .4 .26 .26 0 0 1-.4-.1l-.2-.1z" fill-rule="evenodd"/>
<path d="M159 89.7a.46 .46 0 0 1 .7 .2 .46 .46 0 0 1-.3 .6 .46 .46 0 0 1-.6-.4h.2a.26 .26 0 0 1 .4-.2 .26 .26 0 0 1 0 .4 .26 .26 0 0 1-.4-.1l-.2-.1z" fill-rule="evenodd"/>
<path d="M159 87.7a.46 .46 0 0 1 .7 .2 .46 .46 0 0 1-.3 .6 .46 .46 0 0 1-.6-.4h.2a.26 .26 0 0 1 .4-.3 .26 .26 0 0 1 0 .5 .26 .26 0 0 1-.4-.1l-.2-.1z" fill-rule="evenodd"/>
<path d="M159 85.7a.46 .46 0 0 1 .7 .1 .46 .46 0 0 1-.3 .7 .46 .46 0 0 1-.6-.5h.2a.26 .26 0 0 1 .4-.2 .26 .26 0 0 1 0 .4 .26 .26 0 0 1-.4-.1l-.2-.1z" fill-rule="evenodd"/>
<path d="M159 83.7a.46 .46 0 0 1 .7 .1 .46 .46 0 0 1-.3 .6 .46 .46 0 0 1-.6-.4h.2a.26 .26 0 0 1 .4-.2 .26 .26 0 0 1 0 .4 .26 .26 0 0 1-.4-.1l-.2-.1z" fill-rule="evenodd"/>
<path d="M159 81.6a.46 .46 0 0 1 .7 .2 .46 .46 0 0 1-.3 .6 .46 .46 0 0 1-.6-.4h.2a.26 .26 0 0 1 .4-.3 .26 .26 0 0 1 0 .5 .26 .26 0 0 1-.4-.1l-.2-.1z" fill-rule="evenodd"/>
<path d="M159 79.6a.46 .46 0 0 1 .7 .1 .46 .46 0 0 1-.3 .7 .46 .46 0 0 1-.6-.5h.2a.26 .26 0 0 1 .4-.2 .26 .26 0 0 1 0 .4 .26 .26 0 0 1-.4 0l-.2-.2z" fill-rule="evenodd"/>
<path d="M159 77.6a.46 .46 0 0 1 .7 .1 .46 .46 0 0 1-.3 .7 .46 .46 0 0 1-.6-.5h.2a.26 .26 0 0 1 .4-.2 .26 .26 0 0 1 0 .4 .26 .26 0 0 1-.4-.1l-.2-.1z" fill-rule="evenodd"/>
<path d="M159 75.5a.46 .46 0 0 1 .7 .2 .46 .46 0 0 1-.3 .6 .46 .46 0 0 1-.6-.4h.2a.26 .26 0 0 1 .4-.2 .26 .26 0 0 1 0 .4 .26 .26 0 0 1-.4-.1l-.2-.1z" fill-rule="evenodd"/>
<path d="M159 73.5a.46 .46 0 0 1 .7 .1 .46 .46 0 0 1-.3 .7 .46 .46 0 0 1-.6-.4h.2a.26 .26 0 0 1 .4-.3 .26 .26 0 0 1 0 .4 .26 .26 0 0 1-.4 0l-.2-.1z" fill-rule="evenodd"/>
<path d="M134.6 87.7a.46 .46 0 0 1 .7 .2 .46 .46 0 0 1-.3 .6 .46 .46 0 0 1-.6-.4h.2a.25 .25 0 0 1 .3-.3 .25 .25 0 0 1 .2 .4 .25 .25 0 0 1-.4 0l-.3-.1z" fill-rule="evenodd"/>
<path d="M134.6 85.7a.46 .46 0 0 1 .7 .1 .46 .46 0 0 1-.3 .7 .46 .46 0 0 1-.6-.5h.2a.25 .25 0 0 1 .3-.2 .25 .25 0 0 1 .2 .3 .25 .25 0 0 1-.4 0l-.3-.1z" fill-rule="evenodd"/>
<path d="M134.6 83.7a.46 .46 0 0 1 .7 .1 .46 .46 0 0 1-.3 .6 .46 .46 0 0 1-.6-.4h.2a.25 .25 0 0 1 .3-.3 .25 .25 0 0 1 .2 .4 .25 .25 0 0 1-.4 0l-.3-.1z" fill-rule="evenodd"/>
<path d="M134.6 81.6a.46 .46 0 0 1 .7 .2 .46 .46 0 0 1-.3 .6 .46 .46 0 0 1-.6-.4h.2a.25 .25 0 0 1 .3-.3 .25 .25 0 0 1 .2 .4 .25 .25 0 0 1-.4 0l-.3-.1z" fill-rule="evenodd"/>
<path d="M134.6 79.6a.46 .46 0 0 1 .7 .1 .46 .46 0 0 1-.3 .7 .46 .46 0 0 1-.6-.5h.2a.25 .25 0 0 1 .3-.2 .25 .25 0 0 1 .2 .3 .25 .25 0 0 1-.4 .1l-.3-.2z" fill-rule="evenodd"/>
<path d="M134.6 77.6a.46 .46 0 0 1 .7 .1 .46 .46 0 0 1-.3 .7 .46 .46 0 0 1-.6-.5h.2a.25 .25 0 0 1 .3-.3 .25 .25 0 0 1 .2 .4 .25 .25 0 0 1-.4 0l-.3-.1z" fill-rule="evenodd"/>
<path d="M134.6 75.5a.46 .46 0 0 1 .7 .2 .46 .46 0 0 1-.3 .6 .46 .46 0 0 1-.6-.4h.2a.25 .25 0 0 1 .3-.3 .25 .25 0 0 1 .2 .4 .25 .25 0 0 1-.4 0l-.3-.1z" fill-rule="evenodd"/>
<path d="M134.6 73.5a.46 .46 0 0 1 .7 .1 .46 .46 0 0 1-.3 .7 .46 .46 0 0 1-.6-.4h.2a.25 .25 0 0 1 .3-.3 .25 .25 0 0 1 .2 .4 .25 .25 0 0 1-.4 0l-.3-.1z" fill-rule="evenodd"/>
<path d="M154.9 108a.51 .51 0 0 1 .8 .2 .51 .51 0 0 1-.4 .7 .51 .51 0 0 1-.6-.5h.2a.3 .3 0 0 1 .4-.3 .3 .3 0 0 1 .1 .5 .3 .3 0 0 1-.5-.1v-.1h-.2z" fill-rule="evenodd"/>
<path d="M165 108a.5 .5 0 0 1 .8 .2 .5 .5 0 0 1-.3 .7 .5 .5 0 0 1-.7-.5h.3a.3 .3 0 0 1 .4-.3 .3 .3 0 0 1 .1 .5 .3 .3 0 0 1-.5-.1v-.1h-.3z" fill-rule="evenodd"/>
<path d="M232 72.7l.5 .6-.8 .3z" fill-rule="evenodd"/>
<path d="M232.1 73.6l.5 .6-.8 .3z" fill-rule="evenodd"/>
</g>
<g fill="none" stroke="#c90d0c" stroke-width=".21">
<path d="M84.1 78.9h10.2v4.1h-10.2zM85.1 78.9v.7M87.1 78.9v.7M89.2 78.9v.7M91.2 78.9v.7M93.2 78.9v.7M133.9 72.8h2v16.3h-2zM135.2 79.9h.7M135.2 77.9h.7M135.2 75.9h.7M135.2 73.9h.7M158.2 79.9h.7"/>
<path d="M158.2 72.8h2.1v20.4h-2.1zM158.2 77.9h.7M158.2 75.9h.7M158.2 73.9h.7M172.5 72.8h2v16.3h-2zM173.8 79.9h.7M173.8 77.9h.7M173.8 75.9h.7M173.8 73.9h.7M196.8 79.9h.7M196.8 72.8h2.1v20.4h-2.1zM196.8 77.9h.7"/>
<path d="M196.8 75.9h.7M196.8 73.9h.7M207 79.9h4.1v10.2h-4.1zM233.4 73.9h2.1M233.4 71.8h2.1l-1.1 2.1zM233.7 61.7h1.4v4h-1.4zM84.1 95.2h10.2v4.1h-10.2zM85.1 82.3v.7M85.1 95.2v.6M85.1 98.6v.7M87.1 82.3v.7M87.1 95.2v.6"/>
<path d="M87.1 98.6v.7M89.2 82.3v.7M89.2 95.2v.6M89.2 98.6v.7M91.2 82.3v.7M91.2 95.2v.6M91.2 98.6v.7M93.2 82.3v.7M93.2 95.2v.6M93.2 98.6v.7M121.7 99.5h4v1.5h-4zM135.2 88.1h.7"/>
<path d="M135.2 86h.7M135.2 84h.7M135.2 82h.7M136.9 90.6l1 1.5 1-1.5M158.2 90.1h.7M158.2 92.1h.7M158.2 88.1h.7M158.2 86h.7M158.2 84h.7M158.2 82h.7M173.8 88.1h.7M173.8 86h.7"/>
<path d="M173.8 84h.7M173.8 82h.7M175.5 90.6l1 1.5 1-1.5M196.8 90.1h.7M196.8 92.1h.7M196.8 88.1h.7M196.8 86h.7M196.8 84h.7M196.8 82h.7M207 98.2h4.1v10.2h-4.1zM207 83h.7M207 85h.7"/>
<path d="M207 87.1h.7M207 89.1h.7M207 81h.7M207 99.3h.7M210.4 83h.7M210.4 85h.7M210.4 87.1h.7M210.4 89.1h.7M210.4 81h.7M210.4 99.3h.7M84.1 113.5h10.2v4h-10.2zM85.1 113.5v.6"/>
<path d="M85.1 116.9v.6M87.1 113.5v.6M87.1 116.9v.6M89.2 113.5v.6M89.2 116.9v.6M91.2 113.5v.6M91.2 116.9v.6M93.2 113.5v.6M93.2 116.9v.6M121.7 101.6h4v1.4h-4zM121.7 103.6h4v1.4h-4zM121.7 105.6h4v1.5h-4z"/>
<path d="M121.7 107.7h4v1.4h-4zM121.7 109.7h4v1.4h-4zM121.7 111.7h4v1.5h-4zM121.7 113.8h4v1.4h-4zM121.7 115.8h4v1.4h-4zM121.7 117.8h4v1.5h-4zM121.7 119.9h4v1.4h-4zM153.2 108.4h-2.1v4.1M155.2 108.8v3.7M163.3 108.4h-2v4.1M165.4 108.8v3.7M207 114.5h4.1v10.2h-4.1z"/>
<path d="M207 101.3h.7M207 103.3h.7M207 105.3h.7M207 107.4h.7M207 117.5h.7M207 119.6h.7M207 115.5h.7M210.4 101.3h.7M210.4 103.3h.7M210.4 105.3h.7M210.4 107.4h.7M210.4 117.5h.7"/>
<path d="M210.4 119.6h.7M210.4 115.5h.7M121.7 121.9h4v1.4h-4zM121.7 123.9h4v1.4h-4zM121.7 126h4v1.4h-4zM207 121.6h.7M207 123.6h.7M210.4 121.6h.7M210.4 123.6h.7"/>
<circle cx="180.6" cy="105.3" r="1.04"/>
<circle cx="184.7" cy="105.3" r="1.04"/>
<circle cx="188.7" cy="105.3" r="1.04"/>
<circle cx="192.8" cy="105.3" r="1.04"/>
</g>
<g fill="none" stroke="#0dab76" stroke-width=".17">
<path d="M234.4 57.6v2M85.1 74.9v2M87.1 74.9v2M89.2 74.9v2M91.2 74.9v2M93.2 74.9v2M97.3 72.8v2.1h-16.3v12.2h12.2v-2.1M137.9 73.9h18.3M137.9 79.9h1M137.9 75.9h1M137.9 77.9h1M147.1 70.8v3.1"/>
<path d="M155.2 79.9h1M155.2 75.9h1M155.2 77.9h1M176.5 73.9h18.3M176.5 79.9h1M176.5 75.9h1M176.5 77.9h1M185.7 70.8v3.1M193.8 79.9h1M193.8 75.9h1M193.8 77.9h1M215.1 78.9v12.2h-12.2v-10.1h2.1"/>
<path d="M234.4 67.8v2M234.4 75.9v2M85.1 85v2.1M85.1 91.1v2.1M87.1 85v2.1M87.1 91.1v2.1M89.2 85v2.1M89.2 91.1v2.1M91.2 85v2.1M91.2 91.1v2.1M93.2 91.1v2.1M97.3 91.1h-16.3v12.2h12.2v-2"/>
<path d="M137.9 88.1v2M137.9 84h1M137.9 82h1M137.9 86h1M155.2 84h1M155.2 82h1M155.2 86h1M155.2 90.1h1M155.2 88.1h1M156.2 92.1v2.1M176.5 88.1v2M176.5 84h1"/>
<path d="M176.5 82h1M176.5 86h1M193.8 84h1M193.8 82h1M193.8 86h1M193.8 90.1h1M193.8 88.1h1M194.8 92.1v2.1M202.9 89.1h2.1M202.9 87.1h2.1M202.9 85h2.1M202.9 83h2.1"/>
<path d="M213.1 81h2M213.1 89.1h2M213.1 87.1h2M213.1 85h2M213.1 83h2M213.1 99.3h2M215.1 97.2v10.2h-2v4h-10.2v-12.1h2.1M85.1 101.3v2M85.1 109.4v2M85.1 119.6v2M87.1 101.3v2M87.1 109.4v2"/>
<path d="M87.1 119.6v2M89.2 101.3v2M89.2 109.4v2M89.2 119.6v2M91.2 101.3v2M91.2 109.4v2M91.2 119.6v2M93.2 111.4v-2h-12.2v12.2h16.3v2M93.2 119.6v2M117.6 104.3h2M117.6 108.4h2M117.6 106.4h2"/>
<path d="M117.6 110.4h2M117.6 100.3h2M117.6 102.3h2M117.6 118.6h2M117.6 116.5h2M117.6 114.5h2M117.6 112.5h2M127.8 104.3h2M127.8 108.4h2M127.8 106.4h2M127.8 110.4h2M127.8 100.3h2"/>
<path d="M127.8 102.3h2M127.8 118.6h2M127.8 116.5h2M127.8 114.5h2M127.8 112.5h2M151.1 114.5v3M155.2 114.5v4.1M161.3 114.5v3M165.4 114.5v4.1M177.5 107.4h3.1M184.7 107.4v2M188.7 107.4v2"/>
<path d="M192.8 107.4h2M202.9 103.3h2.1M202.9 107.4h2.1M202.9 119.6h2.1M202.9 117.5h2.1M202.9 105.3h2.1M202.9 101.3h2.1M205 115.5h-2.1v10.2M213.1 103.3h2M213.1 115.5h2v10.2h-13.2v2M213.1 119.6h2M213.1 117.5h2"/>
<path d="M213.1 105.3h2M213.1 101.3h2M117.6 126.7h2M117.6 124.7h2M117.6 120.6h2M117.6 122.6h2M127.8 126.7h2M127.8 124.7h2M127.8 120.6h2M127.8 122.6h2M202.9 123.6h2.1M202.9 121.6h2.1"/>
<path d="M213.1 123.6h2M213.1 121.6h2"/>
</g>
<g fill="#0dab76" stroke="#0dab76" stroke-width=".17">
<circle cx="93.2" cy="91.1" r=".4"/>
<circle cx="91.2" cy="91.1" r=".4"/>
<circle cx="89.2" cy="91.1" r=".4"/>
<circle cx="87.1" cy="91.1" r=".4"/>
<circle cx="85.1" cy="91.1" r=".4"/>
<circle cx="85.1" cy="103.3" r=".4"/>
<circle cx="87.1" cy="103.3" r=".4"/>
<circle cx="89.2" cy="103.3" r=".4"/>
<circle cx="91.2" cy="103.3" r=".4"/>
<circle cx="215.1" cy="87.1" r=".4"/>
<circle cx="215.1" cy="85" r=".4"/>
<circle cx="215.1" cy="83" r=".4"/>
<circle cx="215.1" cy="81" r=".4"/>
<circle cx="202.9" cy="87.1" r=".4"/>
<circle cx="202.9" cy="85" r=".4"/>
<circle cx="202.9" cy="83" r=".4"/>
<circle cx="202.9" cy="89.1" r=".4"/>
<circle cx="215.1" cy="89.1" r=".4"/>
<circle cx="185.7" cy="73.9" r=".4"/>
<circle cx="147.1" cy="73.9" r=".4"/>
<circle cx="202.9" cy="121.6" r=".4"/>
<circle cx="202.9" cy="119.6" r=".4"/>
<circle cx="202.9" cy="117.5" r=".4"/>
<circle cx="215.1" cy="117.5" r=".4"/>
<circle cx="215.1" cy="119.6" r=".4"/>
<circle cx="215.1" cy="121.6" r=".4"/>
<circle cx="215.1" cy="123.6" r=".4"/>
<circle cx="202.9" cy="125.7" r=".4"/>
<circle cx="91.2" cy="121.6" r=".4"/>
<circle cx="93.2" cy="121.6" r=".4"/>
<circle cx="89.2" cy="121.6" r=".4"/>
<circle cx="87.1" cy="121.6" r=".4"/>
<circle cx="85.1" cy="121.6" r=".4"/>
<circle cx="85.1" cy="109.4" r=".4"/>
<circle cx="87.1" cy="109.4" r=".4"/>
<circle cx="89.2" cy="109.4" r=".4"/>
<circle cx="91.2" cy="109.4" r=".4"/>
<circle cx="91.2" cy="74.9" r=".4"/>
<circle cx="89.2" cy="74.9" r=".4"/>
<circle cx="87.1" cy="74.9" r=".4"/>
<circle cx="93.2" cy="74.9" r=".4"/>
<circle cx="85.1" cy="74.9" r=".4"/>
<circle cx="91.2" cy="87.1" r=".4"/>
<circle cx="89.2" cy="87.1" r=".4"/>
<circle cx="87.1" cy="87.1" r=".4"/>
<circle cx="85.1" cy="87.1" r=".4"/>
<circle cx="215.1" cy="105.3" r=".4"/>
<circle cx="215.1" cy="103.3" r=".4"/>
<circle cx="215.1" cy="101.3" r=".4"/>
<circle cx="215.1" cy="99.3" r=".4"/>
<circle cx="202.9" cy="105.3" r=".4"/>
<circle cx="202.9" cy="103.3" r=".4"/>
<circle cx="202.9" cy="101.3" r=".4"/>
<circle cx="202.9" cy="107.4" r=".4"/>
<circle cx="215.1" cy="107.4" r=".4"/>
</g>
<g font-size="2.9" fill="#c90d0c">
<text x="63.6" y="35.8">1</text>
<text x="97.3" y="35.8">2</text>
<text x="130.9" y="35.8">3</text>
<text x="164.6" y="35.8">4</text>
<text x="198.3" y="35.8">5</text>
<text x="232" y="35.8">6</text>
<text x="45" y="54.4">A</text>
<text x="250.2" y="54.4">A</text>
<text x="45" y="88.7">B</text>
<text x="250.2" y="88.7">B</text>
<text x="44.9" y="123">C</text>
<text x="250.1" y="123">C</text>
<text x="44.9" y="157.3">D</text>
<text x="250.1" y="157.3">D</text>
<text x="218.2" y="164.3">Schematic v61</text>
<text x="218" y="172.5">Sheet:</text>
<text x="228.8" y="172.4">1/7</text>
<text x="63.6" y="176">1</text>
<text x="97.3" y="176">2</text>
<text x="130.9" y="176">3</text>
<text x="164.6" y="176">4</text>
<text x="198.3" y="176">5</text>
<text x="232" y="176">6</text>
</g>
<g font-size="2.9" fill="#808080">
<text x="146.1" y="56.6">210 mm.</text>
<text x="227.3" y="97.2">148 mm.</text>
</g>
<g font-size="2.6" fill="#c90d0c">
<text x="218.2" y="168.3">23-Sep-26</text>
<text x="231" y="168.3">18:05</text>
</g>
<g font-size="2" fill="#808080">
<text x="232.7" y="55">3V3</text>
<text x="235.8" y="62.2">R70</text>
<text x="237.1" y="64.5">1K</text>
<text x="83.3" y="68.3">H4</text>
<text x="95.5" y="70.2">3V3</text>
<text x="144.8" y="68.2">GND</text>
<text x="183.4" y="68.2">GND</text>
<text x="217.4" y="68.3">H3</text>
<text x="121" y="72.4">R21</text>
<text x="121" y="74.4">R22</text>
<text x="121" y="76.5">R23</text>
<text x="213.3" y="76.3">+5V</text>
<text x="236.5" y="72.4">3V3_PWR</text>
<text x="95.3" y="83">J10</text>
<text x="95.8" y="80.3">61301021821</text>
<text x="121" y="78.5">R24</text>
<text x="121" y="80.5">R25</text>
<text x="121" y="82.6">R26</text>
<text x="232.2" y="83.4">GND</text>
<text x="95.5" y="88.5">+5V</text>
<text x="119.4" y="87.7" transform="rotate(-90 119.4 87.7)">33R</text>
<text x="121" y="84.6">R27</text>
<text x="121" y="86.6">R28</text>
<text x="121" y="88.7">R49</text>
<text x="130.6" y="89.5">J20</text>
<text x="169.2" y="89.5">J18</text>
<text x="121" y="90.7">R50</text>
<text x="121" y="92.7">R51</text>
<text x="121" y="94.8">R52</text>
<text x="135.9" y="94.2">+5V</text>
<text x="160.3" y="93.6">J19</text>
<text x="174.5" y="94.2">+5V</text>
<text x="198.9" y="93.6">J17</text>
<text x="208.4" y="93.3" transform="rotate(-90 208.4 93.3)">J7</text>
<text x="213.4" y="94.6">3V3</text>
<text x="95.3" y="99.2">J11</text>
<text x="95.8" y="96.6">61301021821</text>
<text x="113.8" y="101.7">PB7</text>
<text x="121" y="96.8">R53</text>
<text x="121" y="98.8">R5343R</text>
<text x="129.8" y="100.3">I2C_SDA</text>
<text x="154.4" y="98.2">3V3</text>
<text x="193" y="98.2">3V3</text>
<text x="113.8" y="103.7">PB6</text>
<text x="114" y="107.8">PA7</text>
<text x="114" y="105.7">PA6</text>
<text x="123.1" y="103.1">33R</text>
<text x="123.1" y="105.1">33R</text>
<text x="123.1" y="107.2">33R</text>
<text x="129.8" y="104.3">HSPI_MISO</text>
<text x="129.8" y="106.4">HSPI_MOSI</text>
<text x="129.8" y="102.3">I2C_SCL</text>
<text x="157.5" y="102.3">60712002241502</text>
<text x="157.5" y="104.3">60712002241502</text>
<text x="211.1" y="104" transform="rotate(-90 211.1 104)">61301021821</text>
<text x="112.8" y="111.8">PA10</text>
<text x="113" y="113.9">PA11</text>
<text x="114" y="109.8">PA5</text>
<text x="123.1" y="109.2">33R</text>
<text x="123.1" y="111.2">33R</text>
<text x="123.1" y="113.3">33R</text>
<text x="129.8" y="108.4">HSPI_CLK</text>
<text x="129.8" y="110.4">HSPI_CS</text>
<text x="129.8" y="112.5">GPIO1</text>
<text x="159.3" y="110" transform="rotate(-90 159.3 110)">J33</text>
<text x="169.4" y="110" transform="rotate(-90 169.4 110)">J34</text>
<text x="175.7" y="111.4">+5V</text>
<text x="186.1" y="113" transform="rotate(-90 186.1 113)">PA3</text>
<text x="190.1" y="113" transform="rotate(-90 190.1 113)">PA2</text>
<text x="192.6" y="111.4">GND</text>
<text x="208.4" y="111.5" transform="rotate(-90 208.4 111.5)">J8</text>
<text x="211.1" y="111.1" transform="rotate(-90 211.1 111.1)">1</text>
<text x="95.3" y="117.5">J12</text>
<text x="95.8" y="114.9">61301021821</text>
<text x="112.8" y="120">PA14</text>
<text x="112.8" y="117.9">PA13</text>
<text x="112.8" y="115.9">PA12</text>
<text x="123.1" y="115.3">33R</text>
<text x="123.1" y="117.3">33R</text>
<text x="123.1" y="119.4">33R</text>
<text x="129.8" y="118.5">GPIO4</text>
<text x="129.8" y="116.5">GPIO3</text>
<text x="129.8" y="114.5">GPIO2</text>
<text x="211.1" y="114.4" transform="rotate(-90 211.1 114.4)">182</text>
<text x="112.8" y="122">PA15</text>
<text x="113.8" y="124">PB3</text>
<text x="123.1" y="121.4">33R</text>
<text x="123.1" y="123.4">33R</text>
<text x="123.1" y="125.4">33R</text>
<text x="129.8" y="124.6">SERIAL2_TXD</text>
<text x="129.8" y="120.6">GPIO5</text>
<text x="129.8" y="122.6">GPIO6</text>
<text x="148.9" y="121.6">GND</text>
<text x="156.6" y="122.2" transform="rotate(-90 156.6 122.2)">PA0</text>
<text x="159" y="121.6">GND</text>
<text x="166.8" y="122.2" transform="rotate(-90 166.8 122.2)">PA1</text>
<text x="211.1" y="122.3" transform="rotate(-90 211.1 122.3)">6130102</text>
<text x="83.3" y="127.2">H1</text>
<text x="95.1" y="127.7">GND</text>
<text x="114" y="126.1">PA2</text>
<text x="114" y="128.1">PA3</text>
<text x="129.8" y="126.7">SERIAL2_RXD</text>
<text x="199.7" y="131.8">GND</text>
<text x="208.4" y="127.8" transform="rotate(-90 208.4 127.8)">J9</text>
<text x="217.4" y="127.2">H2</text>
<text x="211.1" y="138.5" transform="rotate(-90 211.1 138.5)">61301021821</text>
</g>
<g font-size="1.7" fill="#808080">
<text x="136.2" y="77.6">6</text>
<text x="136.2" y="75.6">7</text>
<text x="136.2" y="73.6">8</text>
<text x="138.9" y="75.9">I2C_SDA</text>
<text x="138.9" y="77.9">I2C_SCL</text>
<text x="149.9" y="77.1">GPIO1</text>
<text x="156.1" y="73.6">10</text>
<text x="157" y="77.6">8</text>
<text x="157" y="75.6">9</text>
<text x="174.8" y="77.6">6</text>
<text x="174.8" y="75.6">7</text>
<text x="174.8" y="73.6">8</text>
<text x="177.5" y="75.9">I2C_SDA</text>
<text x="177.5" y="77.9">I2C_SCL</text>
<text x="188.6" y="77.1">GPIO1</text>
<text x="194.7" y="73.6">10</text>
<text x="195.6" y="77.6">8</text>
<text x="195.6" y="75.6">9</text>
<text x="84.8" y="78.6" transform="rotate(-90 84.8 78.6)">9</text>
<text x="86.9" y="78.6" transform="rotate(-90 86.9 78.6)">7</text>
<text x="88.9" y="78.6" transform="rotate(-90 88.9 78.6)">5</text>
<text x="90.9" y="78.6" transform="rotate(-90 90.9 78.6)">3</text>
<text x="92.9" y="78.6" transform="rotate(-90 92.9 78.6)">1</text>
<text x="136.2" y="83.7">3</text>
<text x="136.2" y="81.7">4</text>
<text x="136.2" y="79.7">5</text>
<text x="149.9" y="83.2">GPIO4</text>
<text x="149.9" y="81.2">GPIO3</text>
<text x="149.9" y="79.1">GPIO2</text>
<text x="157" y="83.7">5</text>
<text x="157" y="81.7">6</text>
<text x="157" y="79.7">7</text>
<text x="174.8" y="83.7">3</text>
<text x="174.8" y="81.7">4</text>
<text x="174.8" y="79.7">5</text>
<text x="188.6" y="83.2">GPIO4</text>
<text x="188.6" y="81.2">GPIO3</text>
<text x="188.6" y="79.1">GPIO2</text>
<text x="195.6" y="83.7">5</text>
<text x="195.6" y="81.7">6</text>
<text x="195.6" y="79.7">7</text>
<text x="204.8" y="80.7">10</text>
<text x="205.8" y="82.7">8</text>
<text x="211.4" y="82.7">7</text>
<text x="211.4" y="80.7">9</text>
<text x="84.8" y="85.2" transform="rotate(-90 84.8 85.2)">10</text>
<text x="86.9" y="84.2" transform="rotate(-90 86.9 84.2)">8</text>
<text x="88.9" y="84.2" transform="rotate(-90 88.9 84.2)">6</text>
<text x="90.9" y="84.2" transform="rotate(-90 90.9 84.2)">4</text>
<text x="92.9" y="84.2" transform="rotate(-90 92.9 84.2)">2</text>
<text x="136.2" y="87.8">1</text>
<text x="136.2" y="85.8">2</text>
<text x="138.9" y="86">HSPI_CS</text>
<text x="143.8" y="89.3">SERIAL2_TXD</text>
<text x="149.9" y="85.2">GPIO5</text>
<text x="149.9" y="87.3">GPIO6</text>
<text x="157" y="89.8">2</text>
<text x="157" y="87.8">3</text>
<text x="157" y="85.8">4</text>
<text x="174.8" y="87.8">1</text>
<text x="174.8" y="85.8">2</text>
<text x="177.5" y="86">HSPI_CS</text>
<text x="182.4" y="89.3">SERIAL2_TXD</text>
<text x="188.6" y="85.2">GPIO5</text>
<text x="188.6" y="87.3">GPIO6</text>
<text x="195.6" y="89.8">2</text>
<text x="195.6" y="87.8">3</text>
<text x="195.6" y="85.8">4</text>
<text x="205.8" y="88.8">2</text>
<text x="205.8" y="86.8">4</text>
<text x="205.8" y="84.7">6</text>
<text x="211.4" y="88.8">1</text>
<text x="211.4" y="86.8">3</text>
<text x="211.4" y="84.7">5</text>
<text x="84.8" y="94.9" transform="rotate(-90 84.8 94.9)">9</text>
<text x="86.9" y="94.9" transform="rotate(-90 86.9 94.9)">7</text>
<text x="88.9" y="94.9" transform="rotate(-90 88.9 94.9)">5</text>
<text x="90.9" y="94.9" transform="rotate(-90 90.9 94.9)">3</text>
<text x="92.9" y="94.9" transform="rotate(-90 92.9 94.9)">1</text>
<text x="143.6" y="91.3">SERIAL2_RXD</text>
<text x="157" y="91.9">1</text>
<text x="182.2" y="91.3">SERIAL2_RXD</text>
<text x="195.6" y="91.9">1</text>
<text x="84.8" y="101.4" transform="rotate(-90 84.8 101.4)">10</text>
<text x="86.9" y="100.5" transform="rotate(-90 86.9 100.5)">8</text>
<text x="88.9" y="100.5" transform="rotate(-90 88.9 100.5)">6</text>
<text x="90.9" y="100.5" transform="rotate(-90 90.9 100.5)">4</text>
<text x="92.9" y="100.5" transform="rotate(-90 92.9 100.5)">2</text>
<text x="204.8" y="99">10</text>
<text x="205.8" y="101">8</text>
<text x="211.4" y="101">7</text>
<text x="211.4" y="99">9</text>
<text x="205.8" y="107.1">2</text>
<text x="205.8" y="105.1">4</text>
<text x="205.8" y="103">6</text>
<text x="211.4" y="107.1">1</text>
<text x="211.4" y="105.1">3</text>
<text x="211.4" y="103">5</text>
<text x="84.8" y="113.2" transform="rotate(-90 84.8 113.2)">9</text>
<text x="86.9" y="113.2" transform="rotate(-90 86.9 113.2)">7</text>
<text x="88.9" y="113.2" transform="rotate(-90 88.9 113.2)">5</text>
<text x="90.9" y="113.2" transform="rotate(-90 90.9 113.2)">3</text>
<text x="92.9" y="113.2" transform="rotate(-90 92.9 113.2)">1</text>
<text x="154.9" y="113.7" transform="rotate(-90 154.9 113.7)">1</text>
<text x="165.1" y="113.7" transform="rotate(-90 165.1 113.7)">1</text>
<text x="84.8" y="119.7" transform="rotate(-90 84.8 119.7)">10</text>
<text x="86.9" y="118.8" transform="rotate(-90 86.9 118.8)">8</text>
<text x="88.9" y="118.8" transform="rotate(-90 88.9 118.8)">6</text>
<text x="90.9" y="118.8" transform="rotate(-90 90.9 118.8)">4</text>
<text x="92.9" y="118.8" transform="rotate(-90 92.9 118.8)">2</text>
<text x="150.9" y="115.3" transform="rotate(-90 150.9 115.3)">2*4</text>
<text x="161" y="115.3" transform="rotate(-90 161 115.3)">2*4</text>
<text x="204.8" y="115.2">10</text>
<text x="205.8" y="119.3">6</text>
<text x="205.8" y="117.2">8</text>
<text x="211.4" y="119.3">5</text>
<text x="211.4" y="117.2">7</text>
<text x="211.4" y="115.2">9</text>
<text x="205.8" y="123.3">2</text>
<text x="205.8" y="121.3">4</text>
<text x="211.4" y="123.3">1</text>
<text x="211.4" y="121.3">3</text>
</g>
<g font-size="1.6" fill="#808080">
<text x="138.9" y="79.9">HSPI_MISO</text>
<text x="138.9" y="82">HSPI_MOSI</text>
<text x="177.5" y="79.9">HSPI_MISO</text>
<text x="177.5" y="82">HSPI_MOSI</text>
<text x="138.9" y="84">HSPI_CLK</text>
<text x="177.5" y="84">HSPI_CLK</text>
</g>
</svg>
